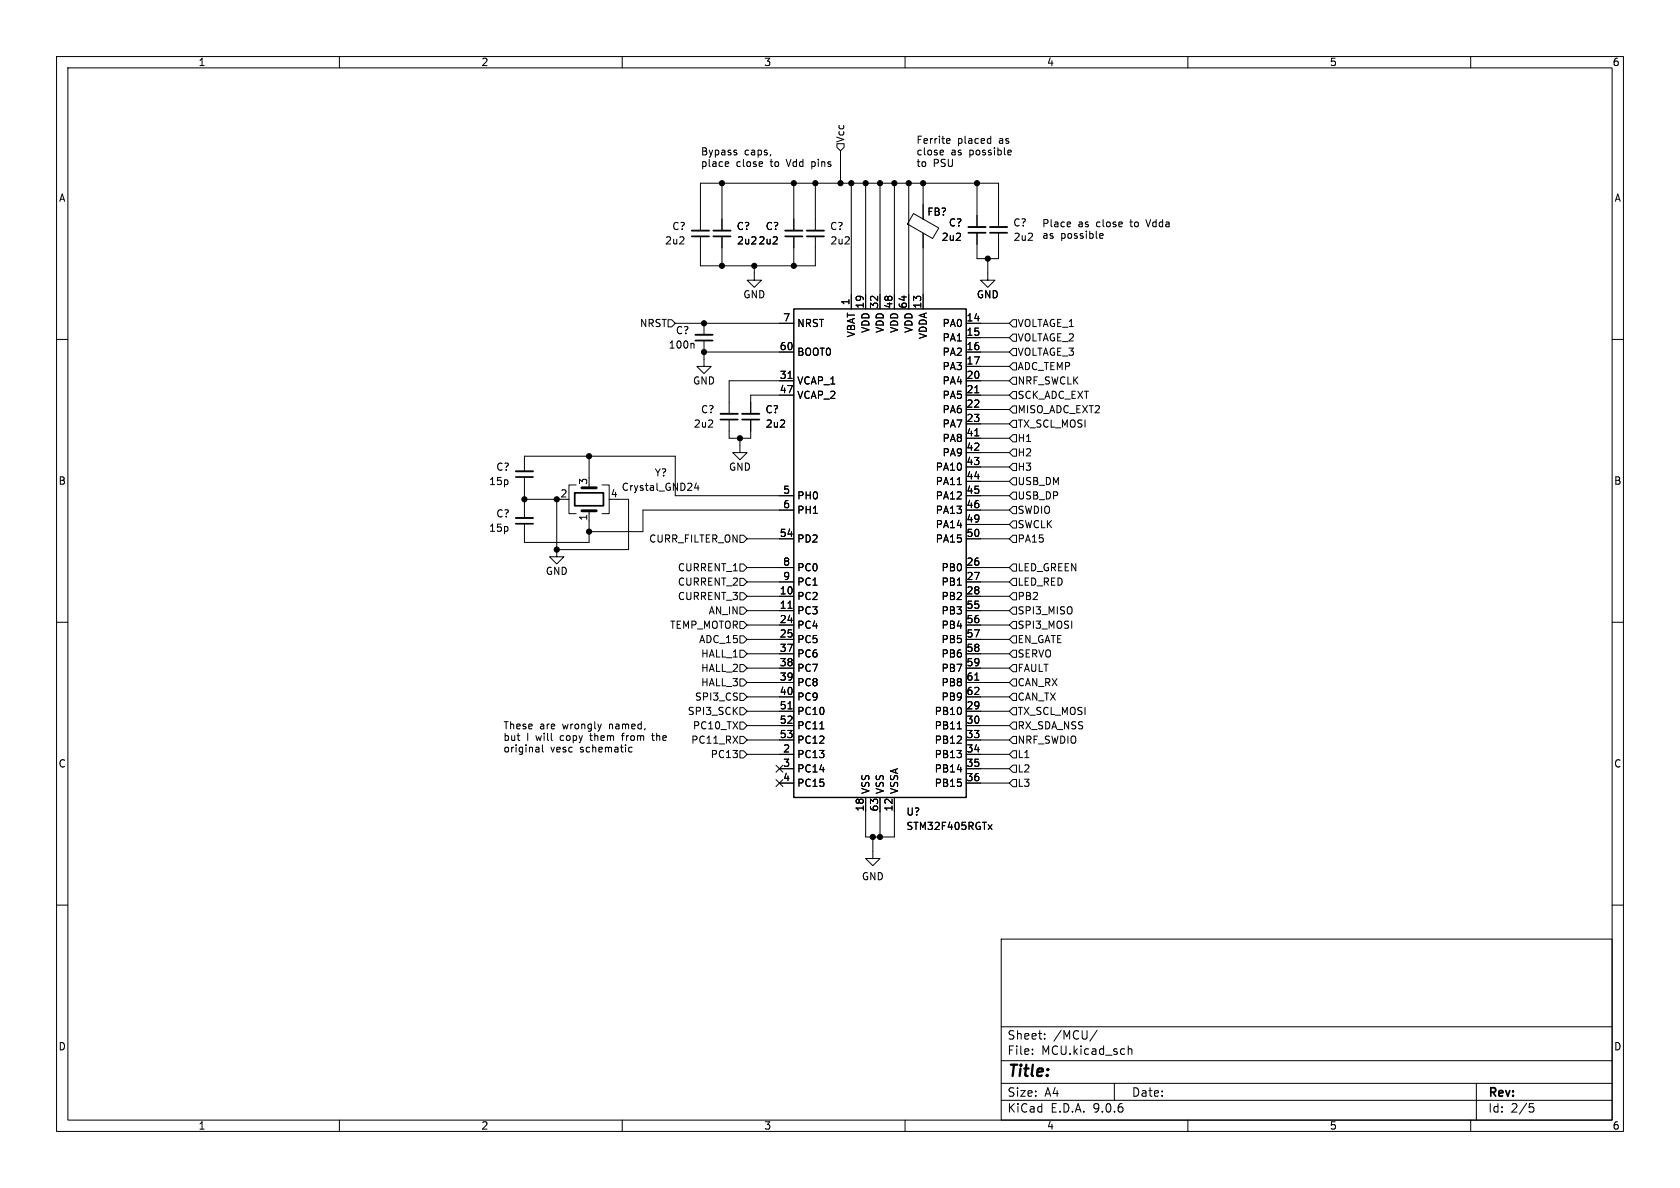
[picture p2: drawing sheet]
<svg xmlns="http://www.w3.org/2000/svg" width="297mm" height="210mm" viewBox="0 0 297 210" stroke-linecap="round" stroke-linejoin="round" font-family="sans-serif">
<g fill="none" stroke="#000" stroke-width=".18">
<path d="M10 10h277v190h-277zM12 12h273v186h-273zM60 10v2M110 10v2M160 10v2M210 10v2M260 10v2M127.6 32.4v8.4M128.4 28.6h.4v.3l-.6 .1M128.8 29.4h-.4M130.1 27l.2 .1-.2 .3M130.1 26.5l.1 .1"/>
<path d="M140.3 32.4v8.4M144.1 32.4v8.4M148 25.4h1.2v.6l-.6 .7-.6-.7zM148.6 26.7v5.7M150.5 32.4v22.2M153 32.4v22.2M155.6 32.4v22.2M158.1 32.4v22.2M160.7 32.4v22.2M161.5 37.7l4.5 2.6-1.1 1.9-4.5-2.6zM163.2 32.4v6.3M166.4 26.5l.3 .1 .1 .2-.6 .2"/>
<path d="M166.7 27.3l-.3 .1M167.5 24.5l.4 .1 .1 .2-.7 .1M167.9 25.3h-.4M172.7 32.4v7.7M174.8 24.5l.3 .1M175.1 25.3h-.3M175.1 24.1v1.2M178.4 26.5l.3 .1 .1 .2-.6 .2M178.7 27.3l-.3 .1M189.1 39.2l.2 .3-.6 .2M202.6 38.8l.4 1.3M118.1 56.5h.6l.7 .7-.7 .6h-.6z"/>
<path d="M119.4 57.2h20.9M123.8 41.8v5.2h20.3v-5.2M124.5 57.2v2M127.6 41.8v5.2M133.3 47v2.5h1.3l-1.3 1.3-1.2-1.3h1.2M140.3 41.8v5.2M163.2 41.2v13.4M170.8 57.2h7.6M170.8 59.7h7.6M172.7 41.1v4.6h3.8v-4.6M174.6 45.7v3.8h1.3l-1.3 1.3-1.2-1.3h1.2M176.5 40.1v-7.7h-52.7v8.4"/>
<path d="M179.1 56.5h.6v1.3h-.6l-.7-.6zM179.1 59.1h.6v1.2h-.6l-.7-.6zM189.2 40l-.1 .1M194.5 42.1h.5M194.5 41.3h.3l.2 .3-.6 .1M10 60h2M122.5 60.7l.2 .2v.6M124.5 60.2v4.6h1.2l-1.2 1.2-1.3-1.2h1.3M124.5 62.2h15.8M128.9 74.2v3.3h3.8v-3.3M130.8 77.5v2.5h1.3l-1.3 1.3-1.3-1.3h1.3M139.3 66.9h.7"/>
<path d="M140.3 67.3h-11.4v5.9M140.3 69.9h-7.6v3.3M170.8 62.2h7.6M170.8 67.3h7.6M170.8 69.9h7.6M170.8 64.8h7.6M170.8 72.4h7.6M170.8 74.9h7.6M170.8 77.5h7.6M172.3 69.4h.8M172.3 77.1h.8M179.1 79.4h.6v1.2h-.6l-.7-.6z"/>
<path d="M179.1 66.7h.6v1.2h-.6l-.7-.6zM179.1 69.2h.6v1.3h-.6l-.7-.6zM179.1 71.8h.6v1.2h-.6l-.7-.6zM179.1 74.3h.6v1.3h-.6l-.7-.7zM179.1 64.1h.6v1.3h-.6l-.7-.6zM179.1 61.6h.6v1.3h-.6l-.7-.7zM179.1 76.8h.6v1.3h-.6l-.7-.6zM285 60h2M92.7 83.3v-2.7h26.7v7h20.9M92.7 88.3h5.7v8.9M92.7 84.3v7.3M98.4 97.2v1.2h1.3l-1.3 1.3-1.2-1.3h1.2"/>
<path d="M100.3 88.3h.3M101.9 85.7h-1.3v5.1h1.3M104.1 80.6v3.9M104.1 90.3v5.6h-11.4v-3.3M106.4 85.7h1.3v5.1h-1.3M109.2 88.3h1.9v8.9h-12.7M123.1 85.4l-.3 .9h.8M123.4 85.8v.9M130.8 99.7h.6l.7 .6-.7 .7h-.6zM130.8 94.6h.6l.7 .7-.7 .6h-.6zM132.1 95.3h8.2M140.3 90.2h-26.6v3.8h-9.6"/>
<path d="M169.2 85.7h.8M170.8 87.6h7.6M170.8 90.2h7.6M170.8 95.3h7.6M170.8 80h7.6M170.8 82.6h7.6M170.8 85.1h7.6M170.8 92.7h7.6M179.1 89.5h.6v1.3h-.6l-.7-.6zM179.1 94.6h.6v1.3h-.6l-.7-.6zM179.1 99.7h.6v1.3h-.6l-.7-.7zM179.1 92.1h.6v1.2h-.6l-.7-.6z"/>
<path d="M179.1 84.5h.6v1.2h-.6l-.7-.6zM179.1 81.9h.6v1.3h-.6l-.7-.6zM179.1 87h.6v1.3h-.6l-.7-.7zM10 110h2M130.8 102.2h.6l.7 .7-.7 .6h-.6zM130.8 114.9h.6l.7 .7-.7 .6h-.6zM130.8 117.5h.6l.7 .6-.7 .6h-.6zM130.8 109.9h.6l.7 .6-.7 .6h-.6zM130.8 104.8h.6l.7 .6-.7 .6h-.6zM130.8 107.3h.6l.7 .7-.7 .6h-.6zM130.8 112.4h.6l.7 .6-.7 .7h-.6zM132.1 100.3h8.2"/>
<path d="M132.1 102.9h8.2M132.1 105.4h8.2M132.1 108h8.2M132.1 110.5h8.2M132.1 113h8.2M132.1 115.6h8.2M132.1 118.1h8.2M139.3 107.5h.7M170.8 100.3h7.6M170.8 102.9h7.6M170.8 105.4h7.6M170.8 108h7.6"/>
<path d="M170.8 110.5h7.6M170.8 113h7.6M170.8 115.6h7.6M170.8 118.1h7.6M179.1 107.3h.6v1.3h-.6l-.7-.6zM179.1 109.9h.6v1.2h-.6l-.7-.6zM179.1 112.4h.6v1.3h-.6l-.7-.7zM179.1 117.5h.6v1.2h-.6l-.7-.6zM179.1 114.9h.6v1.3h-.6l-.7-.6zM179.1 102.2h.6v1.3h-.6l-.7-.6zM179.1 104.8h.6v1.2h-.6l-.7-.6zM285 110h2"/>
<path d="M94.9 132.1l.3 .1 .1 .7M95.3 132.9h-.4M95.3 132.4l-.4 .1M95.9 131.7v1.1l.2 .1M106.3 128l-.3 .8M109.9 130h.4M110 129.8v1.1M111.2 132.8l.2 .1h.3M111.7 132.2l-.3-.1-.2 .1M115.2 130h.5M115.4 129.6v1.1l.3 .2M130.8 132.7h.6l.7 .7-.7 .6h-.6z"/>
<path d="M130.8 125.1h.6l.7 .6-.7 .7h-.6zM130.8 122.6h.6l.7 .6-.7 .6h-.6zM130.8 120h.6l.7 .7-.7 .6h-.6zM130.8 130.2h.6l.7 .6-.7 .6h-.6zM130.8 127.6h.6l.7 .7-.7 .6h-.6zM132.1 120.7h8.2M132.1 123.2h8.2M132.1 125.7h8.2M132.1 128.3h8.2M132.1 130.8h8.2M132.1 133.4h8.2M137.2 137.8l1.2 1.2"/>
<path d="M137.2 135.3l1.2 1.2M137.8 135.9h2.5M137.8 138.4h2.5M138.4 137.8l-1.2 1.2M138.4 135.3l-1.2 1.2M139.3 125.3h.7M144.9 128.8h.8M169.2 128.8h.8M170.8 120.7h7.6M170.8 123.2h7.6M170.8 125.7h7.6M170.8 128.3h7.6"/>
<path d="M170.8 130.8h7.6M170.8 133.4h7.6M170.8 135.9h7.6M170.8 138.4h7.6M172.3 120.2h.8M179.1 120h.6v1.3h-.6l-.7-.6zM179.1 125.1h.6v1.3h-.6l-.7-.7zM179.1 127.6h.6v1.3h-.6l-.7-.6zM179.1 122.6h.6v1.2h-.6l-.7-.6zM179.1 130.2h.6v1.2h-.6l-.7-.6zM179.1 132.7h.6v1.3h-.6l-.7-.6zM179.1 137.8h.6v1.3h-.6l-.7-.7z"/>
<path d="M179.1 135.3h.6v1.2h-.6l-.7-.6zM153 141v7h5.1v-7M154.3 148v3.8h1.3l-1.3 1.2-1.3-1.2h1.3M155.6 141v7M174.7 145.8l.7 .8M175.4 145.8l-.7 .8M10 160h2M177 166h108v32h-108zM285 160h2M60 198v2M110 198v2M160 198v2"/>
<path d="M177 194.5h108M177 191.5h108M177 187.5h108M177 181.5h108M182.5 186.3v.1M182.5 185.5v.1M184.7 183.6v.1M184.7 182.8v.1M194 182.1l-1.3 2M197 191.5v3M199.5 184.9v1.5M199.5 185.5l.2-.1 .3 .1 .1 .9"/>
<path d="M210 198v2M260 198v2M261 191.5v6.5M270.4 195.1h.7M270.5 195.7h.4l.3 .3-.2 .5-.5 .1"/>
</g>
<path d="M122.3 41.8h3M126.1 41.8h3.1M138.8 41.8h3.1M142.6 41.8h3.1M171.2 41.1h3M175 41.1h3.1M122.9 60.2h3.1M127.4 74.2h3M131.2 74.2h3M91.2 92.6h3M91.2 84.3h3M101.6 87.1h5.1v2.3h-5.1z" fill="none" stroke="#000" stroke-width=".3"/>
<path d="M122.3 40.8h3M122.9 59.2h3.1M126.1 40.8h3.1M138.8 40.8h3.1M142.6 40.8h3.1M171.2 40.1h3M175 40.1h3.1M127.4 73.2h3M131.2 73.2h3M91.2 91.6h3M91.2 83.3h3" fill="none" stroke="#000" stroke-width=".33"/>
<path d="M140.3 54.6h30.5v86.4h-30.5z" fill="none" stroke="#000" stroke-width=".25"/>
<path d="M102.9 90.3h2.5M102.9 86.2h2.5" fill="none" stroke="#000" stroke-width=".51"/>
<g fill="#000" stroke="#000" stroke-width=".18">
<circle cx="127.6" cy="32.4" r=".46"/>
<circle cx="140.3" cy="32.4" r=".46"/>
<circle cx="144.1" cy="32.4" r=".46"/>
<circle cx="148.6" cy="32.4" r=".46"/>
<circle cx="150.5" cy="32.4" r=".46"/>
<circle cx="153" cy="32.4" r=".46"/>
<circle cx="155.6" cy="32.4" r=".46"/>
<circle cx="158.1" cy="32.4" r=".46"/>
<circle cx="160.7" cy="32.4" r=".46"/>
<circle cx="163.2" cy="32.4" r=".46"/>
<circle cx="172.7" cy="32.4" r=".46"/>
<circle cx="124.5" cy="57.2" r=".46"/>
<circle cx="127.6" cy="47" r=".46"/>
<circle cx="133.3" cy="47" r=".46"/>
<circle cx="140.3" cy="47" r=".46"/>
<circle cx="174.6" cy="45.7" r=".46"/>
<circle cx="124.5" cy="62.2" r=".46"/>
<circle cx="130.8" cy="77.5" r=".46"/>
<circle cx="92.7" cy="88.3" r=".46"/>
<circle cx="98.4" cy="97.2" r=".46"/>
<circle cx="98.4" cy="88.3" r=".46"/>
<circle cx="104.1" cy="80.6" r=".46"/>
<circle cx="104.1" cy="94" r=".46"/>
<circle cx="154.3" cy="148" r=".46"/>
<circle cx="155.6" cy="148" r=".46"/>
</g>
<text font-size="2.8" x="178" y="190.9">Title:</text>
<g font-size="2.1">
<text x="178" y="184">Sheet:</text>
<text x="186.2" y="184">/MCU/</text>
<text x="178" y="186.7">File:</text>
<text x="184.1" y="186.7">MCU.kicad_sch</text>
<text x="178" y="196.9">KiCad</text>
<text x="178" y="194.1">Size:</text>
<text x="184.7" y="194.1">A4</text>
<text x="185.7" y="196.9">E.D.A.</text>
<text x="193.3" y="196.9">9.0.6</text>
<text x="200" y="194.1">Date:</text>
<text x="263" y="194.3">Rev:</text>
<text x="263" y="196.9">Id:</text>
<text x="267.1" y="196.9">2/5</text>
</g>
<g font-size="1.8">
<text x="35" y="11.9">1</text>
<text x="85" y="11.9">2</text>
<text x="135" y="11.9">3</text>
<text x="185" y="11.9">4</text>
<text x="235" y="11.9">5</text>
<text x="285" y="11.9">6</text>
<text x="123.8" y="27.6">Bypass</text>
<text x="123.8" y="29.6">place</text>
<text x="130.1" y="29.6">close</text>
<text x="131.6" y="27.6">caps,</text>
<text x="136.3" y="29.6">to</text>
<text x="139.4" y="29.6">Vdd</text>
<text x="143.9" y="29.6">pins</text>
<text x="149.5" y="25.3" transform="rotate(-90 149.5 25.3)">Vcc</text>
<text x="161.9" y="25.5">Ferrite</text>
<text x="161.9" y="27.6">close</text>
<text x="161.9" y="29.6">to</text>
<text x="165" y="29.6">PSU</text>
<text x="168.1" y="27.6">as</text>
<text x="169.3" y="25.5">placed</text>
<text x="171.5" y="27.6">possible</text>
<text x="176.7" y="25.5">as</text>
<text x="10.3" y="35.9">A</text>
<text x="285.3" y="35.9">A</text>
<text x="118.8" y="40.9">C?</text>
<text x="130.1" y="40.9">C?</text>
<text x="135.3" y="40.9">C?</text>
<text x="146.7" y="40.9">C?</text>
<text x="163.8" y="38.3">FB?</text>
<text x="167.6" y="40.2">C?</text>
<text x="179" y="40.2">C?</text>
<text x="184.1" y="40.3">Place</text>
<text x="190.6" y="40.3">as</text>
<text x="193.9" y="40.3">close</text>
<text x="200.1" y="40.3">to</text>
<text x="203.2" y="40.3">Vdda</text>
<text x="117.5" y="43.4">2u2</text>
<text x="130.2" y="43.4">2u2</text>
<text x="134" y="43.4">2u2</text>
<text x="146.7" y="43.4">2u2</text>
<text x="166.4" y="42.8">2u2</text>
<text x="179.1" y="42.8">2u2</text>
<text x="184.1" y="42.3">as</text>
<text x="187.5" y="42.3">possible</text>
<text x="131.3" y="52.9">GND</text>
<text x="172.6" y="52.9">GND</text>
<text x="113" y="58">NRST</text>
<text x="119.4" y="59.3">C?</text>
<text x="138.4" y="56.9">7</text>
<text x="140.8" y="58">NRST</text>
<text x="150.2" y="54" transform="rotate(-90 150.2 54)">1</text>
<text x="151.4" y="59.7" transform="rotate(-90 151.4 59.7)">VBAT</text>
<text x="152.8" y="54.7" transform="rotate(-90 152.8 54.7)">19</text>
<text x="153.9" y="58.9" transform="rotate(-90 153.9 58.9)">VDD</text>
<text x="155.3" y="54.7" transform="rotate(-90 155.3 54.7)">32</text>
<text x="156.4" y="58.9" transform="rotate(-90 156.4 58.9)">VDD</text>
<text x="157.9" y="54.7" transform="rotate(-90 157.9 54.7)">48</text>
<text x="159" y="58.9" transform="rotate(-90 159 58.9)">VDD</text>
<text x="160.4" y="54.7" transform="rotate(-90 160.4 54.7)">64</text>
<text x="161.5" y="58.9" transform="rotate(-90 161.5 58.9)">VDD</text>
<text x="162.9" y="54.7" transform="rotate(-90 162.9 54.7)">13</text>
<text x="166.5" y="58">PA0</text>
<text x="170.8" y="56.9">14</text>
<text x="170.8" y="59.4">15</text>
<text x="179.8" y="58">VOLTAGE_1</text>
<text x="118.1" y="61.8">100n</text>
<text x="137.8" y="62">60</text>
<text x="140.8" y="63.1">BOOT0</text>
<text x="164.1" y="60" transform="rotate(-90 164.1 60)">VDDA</text>
<text x="166.5" y="60.6">PA1</text>
<text x="166.5" y="63.1">PA2</text>
<text x="166.5" y="65.6">PA3</text>
<text x="170.8" y="62">16</text>
<text x="170.8" y="64.5">17</text>
<text x="179.8" y="65.6">ADC_TEMP</text>
<text x="179.8" y="63.1">VOLTAGE_3</text>
<text x="179.8" y="60.6">VOLTAGE_2</text>
<text x="122.4" y="68.2">GND</text>
<text x="137.8" y="67.1">31</text>
<text x="137.8" y="69.6">47</text>
<text x="140.8" y="68.2">VCAP_1</text>
<text x="140.8" y="70.7">VCAP_2</text>
<text x="166.5" y="68.2">PA4</text>
<text x="166.5" y="70.7">PA5</text>
<text x="170.8" y="67.1">20</text>
<text x="170.8" y="69.6">21</text>
<text x="179.8" y="68.2">NRF_SWCLK</text>
<text x="179.8" y="70.7">SCK_ADC_EXT</text>
<text x="122.6" y="75.8">2u2</text>
<text x="123.8" y="73.3">C?</text>
<text x="135.2" y="73.3">C?</text>
<text x="135.3" y="75.8">2u2</text>
<text x="166.5" y="73.3">PA6</text>
<text x="166.5" y="75.8">PA7</text>
<text x="170.8" y="72.1">22</text>
<text x="170.8" y="74.7">23</text>
<text x="170.8" y="77.2">41</text>
<text x="179.8" y="73.3">MISO_ADC_EXT2</text>
<text x="179.8" y="75.8">TX_SCL_MOSI</text>
<text x="87.6" y="83.4">C?</text>
<text x="128.8" y="83.4">GND</text>
<text x="165.3" y="83.4">PA10</text>
<text x="166.5" y="78.3">PA8</text>
<text x="166.5" y="80.9">PA9</text>
<text x="170.8" y="79.8">42</text>
<text x="170.8" y="82.3">43</text>
<text x="179.8" y="80.9">H2</text>
<text x="179.8" y="78.3">H1</text>
<text x="179.8" y="83.4">H3</text>
<text x="10.3" y="85.9">B</text>
<text x="86.4" y="86">15p</text>
<text x="99" y="88">2</text>
<text x="103.9" y="85.8" transform="rotate(-90 103.9 85.8)">3</text>
<text x="107.9" y="88">4</text>
<text x="109.8" y="87">Crystal_GND24</text>
<text x="115.6" y="84.4">Y?</text>
<text x="138.4" y="87.4">5</text>
<text x="138.4" y="89.9">6</text>
<text x="140.8" y="88.5">PH0</text>
<text x="165.3" y="86">PA11</text>
<text x="165.3" y="88.5">PA12</text>
<text x="170.8" y="84.8">44</text>
<text x="170.8" y="87.4">45</text>
<text x="170.8" y="89.9">46</text>
<text x="179.8" y="86">USB_DM</text>
<text x="179.8" y="88.5">USB_DP</text>
<text x="285.3" y="85.9">B</text>
<text x="86.4" y="94.2">15p</text>
<text x="87.6" y="91.7">C?</text>
<text x="103.9" y="92.1" transform="rotate(-90 103.9 92.1)">1</text>
<text x="137.8" y="95">54</text>
<text x="140.8" y="91">PH1</text>
<text x="165.3" y="91">PA13</text>
<text x="165.3" y="93.6">PA14</text>
<text x="170.8" y="92.5">49</text>
<text x="170.8" y="95">50</text>
<text x="179.8" y="91">SWDIO</text>
<text x="179.8" y="93.6">SWCLK</text>
<text x="96.4" y="101.8">GND</text>
<text x="114.7" y="96.1">CURR_FILTER_ON</text>
<text x="119.7" y="101.2">CURRENT_1</text>
<text x="138.4" y="100.1">8</text>
<text x="140.8" y="96.1">PD2</text>
<text x="140.8" y="101.2">PC0</text>
<text x="165.3" y="96.1">PA15</text>
<text x="166.4" y="101.2">PB0</text>
<text x="170.8" y="100.1">26</text>
<text x="179.8" y="96.1">PA15</text>
<text x="179.8" y="101.2">LED_GREEN</text>
<text x="119.7" y="103.7">CURRENT_2</text>
<text x="119.7" y="106.3">CURRENT_3</text>
<text x="137.8" y="105.2">10</text>
<text x="137.8" y="107.7">11</text>
<text x="138.4" y="102.6">9</text>
<text x="140.8" y="103.7">PC1</text>
<text x="140.8" y="106.3">PC2</text>
<text x="166.4" y="103.7">PB1</text>
<text x="166.4" y="106.3">PB2</text>
<text x="170.8" y="102.6">27</text>
<text x="170.8" y="105.2">28</text>
<text x="170.8" y="107.7">55</text>
<text x="179.8" y="103.7">LED_RED</text>
<text x="179.8" y="106.3">PB2</text>
<text x="118.3" y="111.4">TEMP_MOTOR</text>
<text x="123.5" y="113.9">ADC_15</text>
<text x="125.2" y="108.8">AN_IN</text>
<text x="137.8" y="110.2">24</text>
<text x="137.8" y="112.8">25</text>
<text x="140.8" y="108.8">PC3</text>
<text x="140.8" y="111.4">PC4</text>
<text x="140.8" y="113.9">PC5</text>
<text x="166.4" y="108.8">PB3</text>
<text x="166.4" y="111.4">PB4</text>
<text x="166.4" y="113.9">PB5</text>
<text x="170.8" y="110.2">56</text>
<text x="170.8" y="112.8">57</text>
<text x="179.8" y="108.8">SPI3_MISO</text>
<text x="179.8" y="111.4">SPI3_MOSI</text>
<text x="179.8" y="113.9">EN_GATE</text>
<text x="123.9" y="116.4">HALL_1</text>
<text x="123.9" y="119">HALL_2</text>
<text x="137.8" y="115.3">37</text>
<text x="137.8" y="117.9">38</text>
<text x="140.8" y="116.4">PC6</text>
<text x="140.8" y="119">PC7</text>
<text x="166.4" y="116.4">PB6</text>
<text x="166.4" y="119">PB7</text>
<text x="170.8" y="115.3">58</text>
<text x="170.8" y="117.9">59</text>
<text x="179.8" y="119">FAULT</text>
<text x="179.8" y="116.4">SERVO</text>
<text x="122.8" y="124.1">SPI3_CS</text>
<text x="123.9" y="121.5">HALL_3</text>
<text x="137.8" y="120.4">39</text>
<text x="137.8" y="122.9">40</text>
<text x="137.8" y="125.5">51</text>
<text x="140.8" y="121.5">PC8</text>
<text x="140.8" y="124.1">PC9</text>
<text x="166.4" y="121.5">PB8</text>
<text x="166.4" y="124.1">PB9</text>
<text x="170.8" y="120.4">61</text>
<text x="170.8" y="122.9">62</text>
<text x="170.8" y="125.5">29</text>
<text x="179.8" y="121.5">CAN_RX</text>
<text x="179.8" y="124.1">CAN_TX</text>
<text x="88.9" y="129">These</text>
<text x="88.9" y="131.1">but</text>
<text x="93.1" y="131.1">I</text>
<text x="94.9" y="131.1">will</text>
<text x="95.4" y="129">are</text>
<text x="99.3" y="131.1">copy</text>
<text x="99.6" y="129">wrongly</text>
<text x="104.8" y="131.1">them</text>
<text x="108" y="129">named,</text>
<text x="110.7" y="131.1">from</text>
<text x="116.2" y="131.1">the</text>
<text x="121.5" y="126.6">SPI3_SCK</text>
<text x="122.1" y="131.7">PC11_RX</text>
<text x="122.4" y="129.1">PC10_TX</text>
<text x="137.8" y="128">52</text>
<text x="137.8" y="130.6">53</text>
<text x="140.8" y="126.6">PC10</text>
<text x="140.8" y="129.1">PC11</text>
<text x="140.8" y="131.7">PC12</text>
<text x="165.1" y="126.6">PB10</text>
<text x="165.1" y="129.1">PB11</text>
<text x="165.1" y="131.7">PB12</text>
<text x="170.8" y="128">30</text>
<text x="170.8" y="130.6">33</text>
<text x="179.8" y="126.6">TX_SCL_MOSI</text>
<text x="179.8" y="129.1">RX_SDA_NSS</text>
<text x="179.8" y="131.7">NRF_SWDIO</text>
<text x="10.3" y="135.9">C</text>
<text x="88.9" y="133.1">original</text>
<text x="97.3" y="133.1">vesc</text>
<text x="102.7" y="133.1">schematic</text>
<text x="125.5" y="134.2">PC13</text>
<text x="138.4" y="133.1">2</text>
<text x="138.4" y="135.6">3</text>
<text x="140.8" y="134.2">PC13</text>
<text x="140.8" y="136.8">PC14</text>
<text x="165.1" y="134.2">PB13</text>
<text x="165.1" y="136.8">PB14</text>
<text x="170.8" y="133.1">34</text>
<text x="170.8" y="135.6">35</text>
<text x="179.8" y="134.2">L1</text>
<text x="179.8" y="136.8">L2</text>
<text x="285.3" y="135.9">C</text>
<text x="138.4" y="138.2">4</text>
<text x="140.8" y="139.3">PC15</text>
<text x="152.8" y="143.6" transform="rotate(-90 152.8 143.6)">18</text>
<text x="153.9" y="140.5" transform="rotate(-90 153.9 140.5)">VSS</text>
<text x="155.3" y="143.6" transform="rotate(-90 155.3 143.6)">63</text>
<text x="156.4" y="140.5" transform="rotate(-90 156.4 140.5)">VSS</text>
<text x="157.9" y="143.6" transform="rotate(-90 157.9 143.6)">12</text>
<text x="159" y="140.5" transform="rotate(-90 159 140.5)">VSSA</text>
<text x="165.1" y="139.3">PB15</text>
<text x="170.8" y="138.2">36</text>
<text x="179.8" y="139.3">L3</text>
<text x="160.1" y="144.4">U?</text>
<text x="160.1" y="146.9">STM32F405RGTx</text>
<text x="152.3" y="155.8">GND</text>
<text x="10.3" y="185.9">D</text>
<text x="285.3" y="185.9">D</text>
<text x="35" y="199.9">1</text>
<text x="85" y="199.9">2</text>
<text x="135" y="199.9">3</text>
<text x="185" y="199.9">4</text>
<text x="235" y="199.9">5</text>
<text x="285" y="199.9">6</text>
</g>
</svg>
